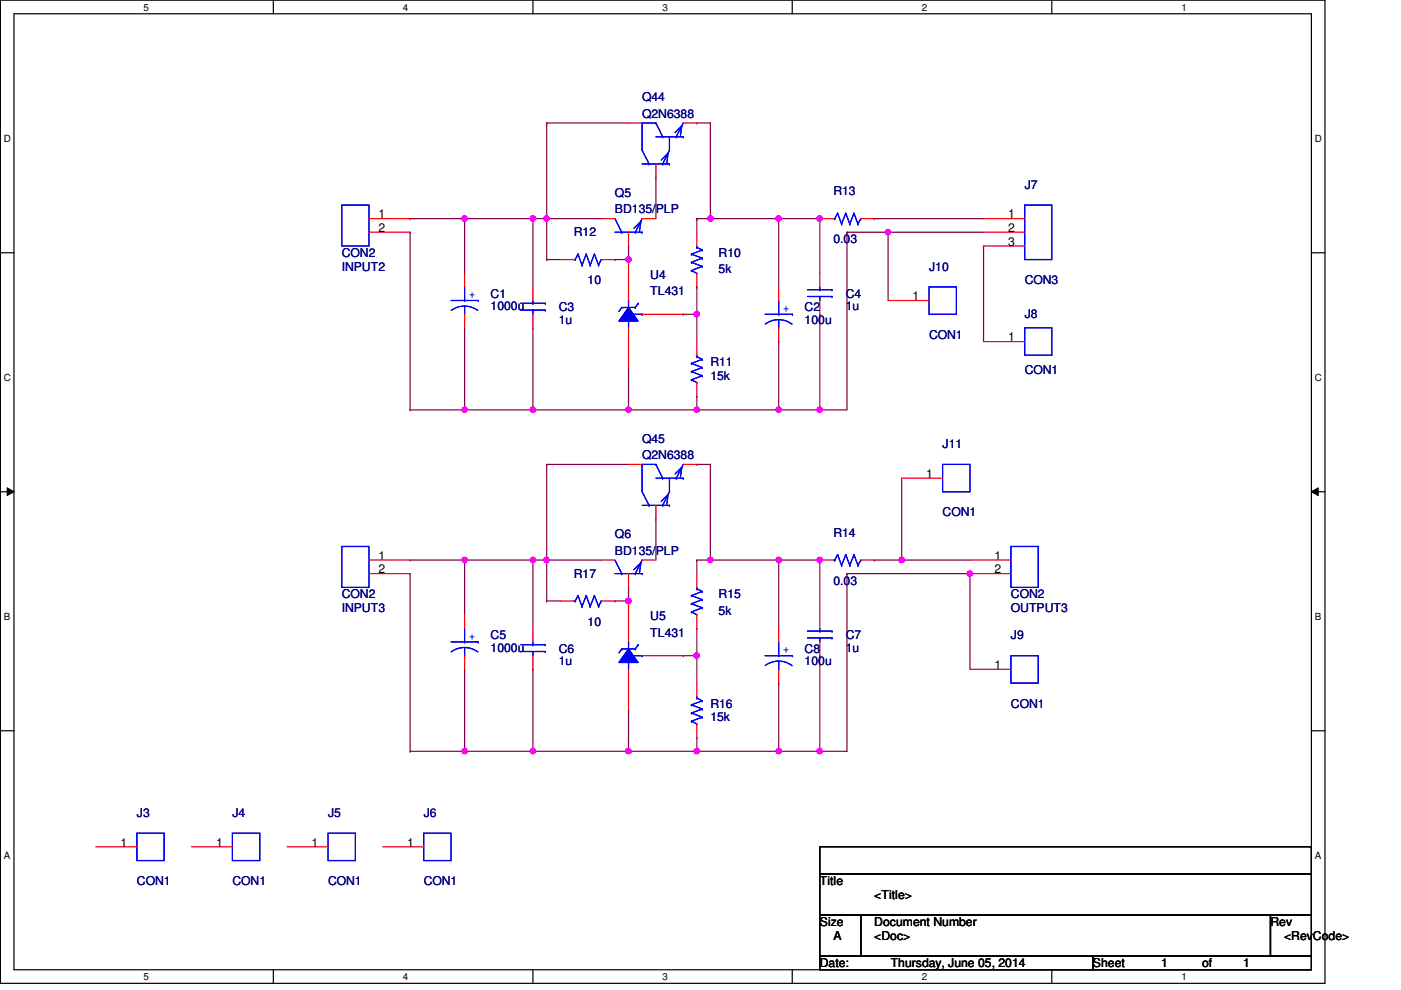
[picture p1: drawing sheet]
<svg xmlns="http://www.w3.org/2000/svg" width="297mm" height="210mm" viewBox="0 0 297 210" stroke-linecap="round" stroke-linejoin="round" font-family="sans-serif">
<path d="M.1 0h280.8v208.5h-280.8zM3 2.9h275v202.7h-275z" fill="none" stroke="#000" stroke-width=".25"/>
<g fill="#fff">
<path d="M30.4 .3h1.2v2.4h-1.2z"/>
<path d="M30.4 205.9h1.2v2.3h-1.2z"/>
</g>
<path d="M58 0v2.9M58 205.6v2.9" fill="none" stroke="#000" stroke-width=".25"/>
<g fill="#fff">
<path d="M85.4 .3h1.2v2.4h-1.2z"/>
<path d="M85.4 205.9h1.2v2.3h-1.2z"/>
</g>
<path d="M113 0v2.9M113 205.6v2.9" fill="none" stroke="#000" stroke-width=".25"/>
<g fill="#fff">
<path d="M140.5 .3h1.1v2.4h-1.1z"/>
<path d="M140.5 205.9h1.1v2.3h-1.1z"/>
</g>
<path d="M168 0v2.9M168 205.6v2.9" fill="none" stroke="#000" stroke-width=".25"/>
<g fill="#fff">
<path d="M195.4 .3h1.2v2.4h-1.2z"/>
<path d="M195.4 205.9h1.2v2.3h-1.2z"/>
</g>
<path d="M223 0v2.9M223 205.6v2.9" fill="none" stroke="#000" stroke-width=".25"/>
<g fill="#fff">
<path d="M250.5 .3h1.1v2.4h-1.1z"/>
<path d="M250.5 205.9h1.1v2.3h-1.1z"/>
<path d="M.8 28.2h1.5v2.4h-1.5z"/>
<path d="M278.8 28.2h1.4v2.4h-1.4z"/>
<path d="M.8 78.9h1.5v2.3h-1.5z"/>
<path d="M278.8 78.9h1.4v2.3h-1.4z"/>
</g>
<path d="M.1 53.6h2.9M278 53.6h2.9" fill="none" stroke="#000" stroke-width=".25"/>
<g fill="#fff">
<path d="M.8 129.6h1.4v2.3h-1.4z"/>
<path d="M278.8 129.6h1.3v2.3h-1.3z"/>
</g>
<path d="M.1 104.3h2.9M278 104.3h2.9" fill="none" stroke="#000" stroke-width=".25"/>
<path d="M1.5 103.4l1.5 .9-1.5 .8zM278 104.3l1.5-.9v1.7z" fill="#000"/>
<path d="M1.5 103.4l1.5 .9-1.5 .8zM278 104.3l1.5-.9v1.7z" fill="none" stroke="#000" stroke-width=".21"/>
<g fill="#fff">
<path d="M.8 180.3h1.4v2.3h-1.4z"/>
<path d="M278.8 180.3h1.3v2.3h-1.3z"/>
</g>
<path d="M.1 154.9h2.9M278 154.9h2.9" fill="none" stroke="#000" stroke-width=".25"/>
<path d="M133.3 78.2h.1M133.3 78.2v8.7M133.3 86.9h.1M147.7 84h.1M147.7 84v2.9h-14.4" fill="none" stroke="#800040" stroke-width=".25"/>
<circle cx="133.2" cy="86.9" r=".56" fill="#f0f"/>
<circle cx="133.2" cy="86.9" r=".56" fill="none" stroke="#f0f" stroke-width=".25"/>
<path d="M147.7 66.6h.1M147.7 66.6v5.8" fill="none" stroke="#800040" stroke-width=".25"/>
<circle cx="147.7" cy="66.6" r=".56" fill="#f0f"/>
<circle cx="147.7" cy="66.6" r=".56" fill="none" stroke="#f0f" stroke-width=".25"/>
<path d="M115.9 55h.1M115.9 55h2.9M130.4 55h.1M133.3 52.2h.1M133.3 52.2v2.8h-2.9M179.6 49.2h.1M179.6 49.2v37.7M188.3 49.2h.1M188.3 49.2h20.2M144.9 66.6h.1M147.7 60.8h.1M147.7 60.8v5.8h-2.8" fill="none" stroke="#800040" stroke-width=".25"/>
<circle cx="133.2" cy="55" r=".56" fill="#f0f"/>
<circle cx="133.2" cy="55" r=".56" fill="none" stroke="#f0f" stroke-width=".25"/>
<path d="M115.9 46.4h.1M115.9 46.4h11.6" fill="none" stroke="#800040" stroke-width=".25"/>
<circle cx="115.8" cy="46.3" r=".56" fill="#f0f"/>
<circle cx="115.8" cy="46.3" r=".56" fill="none" stroke="#f0f" stroke-width=".25"/>
<g fill="none" stroke="#800040" stroke-width=".25">
<path d="M115.9 26.1h.1M115.9 26.1v28.9M115.9 26.1h17.4M139.1 37.7h.1M139.1 37.7v8.7M147.7 26.1h.1M147.7 26.1h2.9M150.6 26.1h.1M150.6 26.1v20.3M86.9 49.2h.1M86.9 46.4h.1M86.9 46.4h11.6"/>
<path d="M86.9 49.2v37.7M113 46.4h.1M113 46.4h2.9M115.9 46.4h.1M147.7 46.4h.1M147.7 46.4v2.8M185.4 46.4h.1M185.4 46.4h23.1M86.9 86.9h.1M86.9 86.9h11.6"/>
</g>
<circle cx="150.6" cy="46.3" r=".56" fill="#f0f"/>
<circle cx="150.6" cy="46.3" r=".56" fill="none" stroke="#f0f" stroke-width=".25"/>
<path d="M150.6 46.4h.1M150.6 46.4h14.5M173.8 86.9h.1M173.8 86.9h5.8" fill="none" stroke="#800040" stroke-width=".25"/>
<circle cx="173.8" cy="86.9" r=".56" fill="#f0f"/>
<circle cx="173.8" cy="86.9" r=".56" fill="none" stroke="#f0f" stroke-width=".25"/>
<path d="M98.5 46.4h.1M98.5 46.4v11.6M98.5 69.5h.1M98.5 69.5v17.4M113 86.9h.1M113 86.9h20.3" fill="none" stroke="#800040" stroke-width=".25"/>
<circle cx="113" cy="86.9" r=".56" fill="#f0f"/>
<circle cx="113" cy="86.9" r=".56" fill="none" stroke="#f0f" stroke-width=".25"/>
<path d="M113 46.4h.1M113 46.4v14.4" fill="none" stroke="#800040" stroke-width=".25"/>
<circle cx="113" cy="46.3" r=".56" fill="#f0f"/>
<circle cx="113" cy="46.3" r=".56" fill="none" stroke="#f0f" stroke-width=".25"/>
<path d="M98.5 46.4h.1M98.5 46.4h14.5" fill="none" stroke="#800040" stroke-width=".25"/>
<circle cx="98.5" cy="46.3" r=".56" fill="#f0f"/>
<circle cx="98.5" cy="46.3" r=".56" fill="none" stroke="#f0f" stroke-width=".25"/>
<path d="M113 69.5h.1M113 69.5v17.4h-14.5M98.5 86.9h.1" fill="none" stroke="#800040" stroke-width=".25"/>
<circle cx="98.5" cy="86.9" r=".56" fill="#f0f"/>
<circle cx="98.5" cy="86.9" r=".56" fill="none" stroke="#f0f" stroke-width=".25"/>
<path d="M165.1 46.4h.1M165.1 46.4h8.7M173.8 46.4h.1M173.8 46.4v11.6" fill="none" stroke="#800040" stroke-width=".25"/>
<circle cx="173.8" cy="46.3" r=".56" fill="#f0f"/>
<circle cx="173.8" cy="46.3" r=".56" fill="none" stroke="#f0f" stroke-width=".25"/>
<circle cx="165.1" cy="46.3" r=".56" fill="#f0f"/>
<circle cx="165.1" cy="46.3" r=".56" fill="none" stroke="#f0f" stroke-width=".25"/>
<path d="M173.8 66.6h.1M173.8 66.6v20.3h-8.7M165.1 86.9h.1" fill="none" stroke="#800040" stroke-width=".25"/>
<circle cx="165.1" cy="86.9" r=".56" fill="#f0f"/>
<circle cx="165.1" cy="86.9" r=".56" fill="none" stroke="#f0f" stroke-width=".25"/>
<path d="M165.1 46.4h.1M165.1 46.4v14.4M165.1 72.4h.1M165.1 72.4v14.5h-17.4M147.7 86.9h.1" fill="none" stroke="#800040" stroke-width=".25"/>
<circle cx="147.7" cy="86.9" r=".56" fill="#f0f"/>
<circle cx="147.7" cy="86.9" r=".56" fill="none" stroke="#f0f" stroke-width=".25"/>
<path d="M147.7 46.4h.1M147.7 46.4h2.9M133.3 124.5h.1M133.3 124.5v2.9M144.9 139h.1M147.7 133.2h.1M147.7 133.2v5.8h-2.8M179.6 121.6h.1M179.6 121.6v37.7" fill="none" stroke="#800040" stroke-width=".25"/>
<circle cx="133.2" cy="127.4" r=".56" fill="#f0f"/>
<circle cx="133.2" cy="127.4" r=".56" fill="none" stroke="#f0f" stroke-width=".25"/>
<path d="M115.9 118.7h.1M115.9 118.7h11.6" fill="none" stroke="#800040" stroke-width=".25"/>
<circle cx="115.8" cy="118.7" r=".56" fill="#f0f"/>
<circle cx="115.8" cy="118.7" r=".56" fill="none" stroke="#f0f" stroke-width=".25"/>
<g fill="none" stroke="#800040" stroke-width=".25">
<path d="M115.9 98.5h.1M115.9 98.5v28.9M115.9 98.5h17.4M147.7 98.5h.1M147.7 98.5h2.9M150.6 98.5h.1M150.6 98.5v20.2M86.9 118.7h.1M86.9 118.7h11.6M113 118.7h.1M113 118.7h2.9M115.9 118.7h.1"/>
<path d="M139.1 110.1h.1M139.1 110.1v8.6M147.7 118.7h.1M147.7 118.7v2.9M191.2 118.7h.1M191.2 118.7h14.5M86.9 121.6h.1M86.9 121.6v37.7M86.9 159.3h.1M86.9 159.3h11.6"/>
</g>
<circle cx="150.6" cy="118.7" r=".56" fill="#f0f"/>
<circle cx="150.6" cy="118.7" r=".56" fill="none" stroke="#f0f" stroke-width=".25"/>
<path d="M150.6 118.7h.1M150.6 118.7h14.5M173.8 159.3h.1M173.8 159.3h5.8" fill="none" stroke="#800040" stroke-width=".25"/>
<circle cx="173.8" cy="159.3" r=".56" fill="#f0f"/>
<circle cx="173.8" cy="159.3" r=".56" fill="none" stroke="#f0f" stroke-width=".25"/>
<path d="M98.5 118.7h.1M98.5 118.7v11.6M98.5 141.9h.1M98.5 141.9v17.4M113 159.3h.1M113 159.3h20.3" fill="none" stroke="#800040" stroke-width=".25"/>
<circle cx="113" cy="159.3" r=".56" fill="#f0f"/>
<circle cx="113" cy="159.3" r=".56" fill="none" stroke="#f0f" stroke-width=".25"/>
<path d="M113 118.7h.1M113 118.7v14.5" fill="none" stroke="#800040" stroke-width=".25"/>
<circle cx="113" cy="118.7" r=".56" fill="#f0f"/>
<circle cx="113" cy="118.7" r=".56" fill="none" stroke="#f0f" stroke-width=".25"/>
<path d="M98.5 118.7h.1M98.5 118.7h14.5" fill="none" stroke="#800040" stroke-width=".25"/>
<circle cx="98.5" cy="118.7" r=".56" fill="#f0f"/>
<circle cx="98.5" cy="118.7" r=".56" fill="none" stroke="#f0f" stroke-width=".25"/>
<path d="M98.5 159.3h.1M113 141.9h.1M113 141.9v17.4h-14.5" fill="none" stroke="#800040" stroke-width=".25"/>
<circle cx="98.5" cy="159.3" r=".56" fill="#f0f"/>
<circle cx="98.5" cy="159.3" r=".56" fill="none" stroke="#f0f" stroke-width=".25"/>
<path d="M165.1 118.7h.1M165.1 118.7h8.7M173.8 118.7h.1M173.8 118.7v11.6" fill="none" stroke="#800040" stroke-width=".25"/>
<circle cx="173.8" cy="118.7" r=".56" fill="#f0f"/>
<circle cx="173.8" cy="118.7" r=".56" fill="none" stroke="#f0f" stroke-width=".25"/>
<circle cx="165.1" cy="118.7" r=".56" fill="#f0f"/>
<circle cx="165.1" cy="118.7" r=".56" fill="none" stroke="#f0f" stroke-width=".25"/>
<path d="M173.8 139h.1M173.8 139v20.3h-8.7M165.1 159.3h.1" fill="none" stroke="#800040" stroke-width=".25"/>
<circle cx="165.1" cy="159.3" r=".56" fill="#f0f"/>
<circle cx="165.1" cy="159.3" r=".56" fill="none" stroke="#f0f" stroke-width=".25"/>
<path d="M165.1 118.7h.1M165.1 118.7v14.5M147.7 159.3h.1M165.1 144.8h.1M165.1 144.8v14.5h-17.4" fill="none" stroke="#800040" stroke-width=".25"/>
<circle cx="147.7" cy="159.3" r=".56" fill="#f0f"/>
<circle cx="147.7" cy="159.3" r=".56" fill="none" stroke="#f0f" stroke-width=".25"/>
<path d="M133.3 150.6h.1M133.3 159.3h.1M133.3 150.6v8.7M147.7 156.4h.1M147.7 156.4v2.9h-14.4" fill="none" stroke="#800040" stroke-width=".25"/>
<circle cx="133.2" cy="159.3" r=".56" fill="#f0f"/>
<circle cx="133.2" cy="159.3" r=".56" fill="none" stroke="#f0f" stroke-width=".25"/>
<path d="M147.7 139h.1M147.7 139v5.8" fill="none" stroke="#800040" stroke-width=".25"/>
<circle cx="147.7" cy="139" r=".56" fill="#f0f"/>
<circle cx="147.7" cy="139" r=".56" fill="none" stroke="#f0f" stroke-width=".25"/>
<path d="M208.5 52.2h.1M208.5 52.2v20.2M147.7 118.7h2.9M150.6 118.7h.1M115.9 127.4h.1M115.9 127.4h2.9M130.4 127.4h.1M130.4 127.4h2.9M205.7 121.6h.1M205.7 121.6v20.3" fill="none" stroke="#800040" stroke-width=".25"/>
<circle cx="205.6" cy="121.6" r=".56" fill="#f0f"/>
<circle cx="205.6" cy="121.6" r=".56" fill="none" stroke="#f0f" stroke-width=".25"/>
<path d="M188.3 49.2h.1M188.3 49.2v14.5M179.6 121.6h.1M179.6 121.6h26.1" fill="none" stroke="#800040" stroke-width=".25"/>
<circle cx="188.2" cy="49.2" r=".56" fill="#f0f"/>
<circle cx="188.2" cy="49.2" r=".56" fill="none" stroke="#f0f" stroke-width=".25"/>
<path d="M179.6 49.2h.1M179.6 49.2h8.7M191.2 118.7h.1M191.2 101.4v17.3" fill="none" stroke="#800040" stroke-width=".25"/>
<circle cx="191.2" cy="118.7" r=".57" fill="#f0f"/>
<circle cx="191.2" cy="118.7" r=".57" fill="none" stroke="#f0f" stroke-width=".25"/>
<path d="M185.4 118.7h.1M185.4 118.7h5.8" fill="none" stroke="#800040" stroke-width=".25"/>
<path d="M173.8 179.5h104.2v5.8h-104.2zM173.8 185.3h104.2v8.7h-104.2zM173.8 194h8.7v8.7h-8.7zM182.5 194h86.9v8.7h-86.9zM269.4 194h8.6v8.7h-8.6zM173.8 202.7h57.9v2.9h-57.9zM231.7 202.7h46.3v2.9h-46.3z" fill="none" stroke="#000" stroke-width=".25"/>
<g fill="none" stroke="#00f" stroke-width=".25">
<path d="M72.5 43.5h5.7v8.7h-5.7zM121.7 55h.3M122 55h.1M122.6 53.9h.1M122.6 53.9l-.6 1.1M122.6 53.9l.8 2.3M123.4 56.2h.1M124.3 53.9h.1M124.3 53.9l-.9 2.3M124.3 53.9l.8 2.3M125.1 56.2h.1M126 53.9h.1"/>
<path d="M126 53.9l-.9 2.3M126 53.9l.9 2.3M126.9 56.2h.1M127.5 55h.1M127.5 55l-.6 1.2M130.4 46.4l1.4 2.8M130.4 49.2h5.7M131.8 49.2h.1M134.4 48.4l1.5-1.5-.3 2.1M134.7 49.2h.1M136.1 49.2h.1M136.1 46.4l-1.4 2.8"/>
<path d="M110.4 65.7h5.2M110.4 64.3h5.2M113 64.3h.1M113 65.7h.1M113 63.7v.6M113 65.7v.9M115.6 65.7h.1M115.6 64.3h.1M131.8 65.2h.1M131.8 65.2l-.6 .8M131.8 65.2h2.9M133.3 66.6h.1"/>
<path d="M133.3 63.7h.1M133.3 63.7v5.8M133.3 66.6h2.8M134.7 65.2h.1M135.3 64.3h.1M135.3 64.3l-.6 .9M136.1 66.6h.1M171.2 62.9h5.2M171.2 61.4h5.2M173.8 61.4h.1M173.8 62.9h.1M173.8 60.8v.6"/>
<path d="M173.8 62.9v.8M176.4 62.9h.1M176.4 61.4h.1M217.3 69.5h5.7v5.8h-5.7zM136.1 98.5h.1M136.1 98.5v5.8l1.5 2.8M136.1 98.5h3M139.1 98.5h.1M139.1 98.5l1.4 2.9M144.9 98.5l-1.5 2.9M72.5 115.9h5.7v8.6h-5.7zM136.1 107.1h5.8"/>
<path d="M137.6 107.1h.1M139.1 101.4h5.8M140.2 106.3l1.4-1.4-.2 2M140.5 101.4h.1M140.5 107.1h.1M141.9 107.1h.1M141.9 101.4h.1M141.9 101.4v2.9l-1.4 2.8M143.1 100.5l1.5-1.4-.3 2M143.4 101.4h.1M144.9 101.4h.1M95.6 136.1h5.8"/>
<path d="M98.5 139h.1M98.5 136.1h.1M98.5 137.3l1.5 .2 1.3 .7M98.5 137.3l-1.5 .2-1.3 .7M98.5 133.2v2.9M98.5 137.3v1.7M101.4 136.1h.1M121.7 127.4h.3M122 127.4h.1M122.6 126.3h.1M122.6 126.3l-.6 1.1M122.6 126.3l.8 2.3"/>
<path d="M123.4 128.6h.1M124.3 126.3h.1M124.3 126.3l-.9 2.3M124.3 126.3l.8 2.3M125.1 128.6h.1M126 126.3h.1M126 126.3l-.9 2.3M126 126.3l.9 2.3M126.9 128.6h.1M127.5 127.4h.1M127.5 127.4l-.6 1.2M146.6 126.3h.1"/>
<path d="M146.6 128h.1M146.6 129.8h.1M146.6 126.3l2.3 .8M146.6 128l2.3 .9M146.6 129.8l1.1 .5M147.7 130.3h.1M147.7 124.8h.1M147.7 124.8l1.2 .6M147.7 124.5v.3M148.9 125.4h.1M148.9 127.1h.1M148.9 128.9h.1"/>
<path d="M148.9 125.4l-2.3 .9M148.9 127.1l-2.3 .9M148.9 128.9l-2.3 .9M171.2 135.3h5.2M171.2 133.8h5.2M173.8 133.8h.1M173.8 135.3h.1M173.8 133.2v.6M173.8 135.3v.8M176.4 135.3h.1M176.4 133.8h.1M214.3 139h5.8v5.8h-5.8z"/>
<path d="M146.6 149.4h.1M146.6 151.2h.1M146.6 152.9h.1M146.6 149.4l2.3 .9M146.6 151.2l2.3 .9M146.6 152.9l1.1 .6M147.7 153.5h.1M147.7 148h.1M147.7 147.7v.3M147.7 148l1.2 .6M148.9 148.6h.1M148.9 150.3h.1"/>
<path d="M148.9 152.1h.1M148.9 148.6l-2.3 .8M148.9 150.3l-2.3 .9M148.9 152.1l-2.3 .8M49.3 176.7h5.8v5.8h-5.8zM89.8 176.7h5.8v5.8h-5.8z"/>
</g>
<g fill="none" stroke="#f00" stroke-width=".25">
<path d="M78.2 46.4h8.7M78.2 49.2h8.7M118.8 55h2.9M127.5 55h2.9M127.5 46.4h2.9M133.3 49.2v3M136.1 46.4h3M173.8 58v2.8M113 60.8v2.9M113 66.6v2.9M173.8 63.7v2.9M208.5 72.4h8.8"/>
<path d="M133.3 98.5h2.8M144.9 98.5h2.8M78.2 118.7h8.7M139.1 107.1v3M78.2 121.6h8.7M98.5 130.3v2.9M98.5 139v2.9M118.8 127.4h2.9M127.5 127.4h2.9M147.7 121.6v2.9M147.7 130.3v2.9M173.8 130.3v2.9"/>
<path d="M173.8 136.1v2.9M147.7 144.8v2.9M147.7 153.5v2.9M205.7 141.9h8.6M40.6 179.5h8.7M81.1 179.5h8.7"/>
</g>
<path d="M133.3 65.2l2 2.9h-4.1z" fill-rule="evenodd" fill="#00f"/>
<path d="M131.8 65.2h.1M131.8 65.2l-.6 .8M131.8 65.2h2.9M133.3 65.2l2 2.9h-4.1zM133.3 66.6h.1M133.3 63.7h.1M133.3 63.7v5.8M133.3 66.6h2.8M134.7 65.2h.1M135.3 64.3h.1M135.3 64.3l-.6 .9M136.1 66.6h.1" fill="none" stroke="#00f" stroke-width=".25"/>
<path d="M133.3 65.2l2 2.9h-4.1z" fill-rule="evenodd" fill="#00f"/>
<g fill="none" stroke="#00f" stroke-width=".25">
<path d="M136.1 26.1h.1M136.1 26.1v5.8l1.5 2.9M136.1 26.1h3M136.1 34.8h5.8M137.6 34.8h.1M139.1 26.1h.1M139.1 26.1l1.4 2.9M139.1 29h5.8M140.2 33.9l1.4-1.4-.2 2M140.5 29h.1M140.5 34.8h.1M141.9 34.8h.1"/>
<path d="M141.9 29h.1M141.9 29v2.9l-1.4 2.9M143.1 28.1l1.5-1.4-.3 2M143.4 29h.1M144.9 29h.1M144.9 26.1l-1.5 2.9M146.6 53.9h.1M146.6 55.6h.1M146.6 57.4h.1M146.6 53.9l2.3 .8M146.6 55.6l2.3 .9M146.6 57.4l1.1 .6"/>
<path d="M147.7 58h.1M147.7 52.5h.1M147.7 52.5l1.2 .5M147.7 52.2v.3M148.9 53h.1M148.9 54.7h.1M148.9 56.5h.1M148.9 53l-2.3 .9M148.9 54.7l-2.3 .9M148.9 56.5l-2.3 .9M217.3 43.5h5.7v11.5h-5.7zM95.6 63.7h5.8"/>
<path d="M98.5 66.6h.1M98.5 63.7h.1M98.5 64.9l1.5 .2 1.3 .7M98.5 64.9l-1.5 .2-1.3 .7M98.5 60.8v2.9M98.5 64.9v1.7M101.4 63.7h.1M133.3 65.2l2 2.9h-4.1zM146.6 77h.1M146.6 78.8h.1M146.6 77l2.3 .9M146.6 78.8l2.3 .9"/>
<path d="M147.7 75.6h.1M147.7 75.3v.3M147.7 75.6l1.2 .6M148.9 76.2h.1M148.9 77.9h.1M148.9 79.7h.1M148.9 76.2l-2.3 .8M148.9 77.9l-2.3 .9M148.9 79.7l-2.3 .8M197 60.8h5.8v5.8h-5.8zM146.6 80.5h.1M146.6 80.5l1.1 .6"/>
<path d="M147.7 81.1h.1M199.9 98.5h5.8v5.8h-5.8zM176.7 118.7h.3M177 118.7h.1M177.6 117.6h.1M177.6 117.6l-.6 1.1M177.6 117.6l.8 2.3M178.4 119.9h.1M179.3 117.6h.1M179.3 117.6l-.9 2.3M179.3 117.6l.9 2.3M180.2 119.9h.1"/>
<path d="M181.1 117.6h.1M181.1 117.6l-.9 2.3M181.1 117.6l.8 2.3M181.9 119.9h.1M182.5 118.7h.1M182.5 118.7l-.6 1.2M214.3 115.9h5.8v8.6h-5.8zM110.4 138.1h5.2M110.4 136.7h5.2M113 136.7h.1M113 138.1h.1M113 136.1v.6"/>
<path d="M113 138.1v.9M115.6 138.1h.1M115.6 136.7h.1M131.8 137.6h.1M131.8 137.6l-.6 .8M131.8 137.6h2.9M133.3 139h.1M133.3 136.1h.1M133.3 139h2.8M133.3 136.1v5.8M134.7 137.6h.1M135.3 136.7h.1"/>
<path d="M135.3 136.7l-.6 .9M136.1 139h.1M162.2 139h5.8M165.1 139h.1M165.1 136.1v2.9M168 139h.1M165.1 141.9h.1M165.1 140.2l1.5 .2 1.3 .7M165.1 140.2l-1.5 .2-1.3 .7M165.1 140.2v1.7M69.6 176.7h5.7v5.8h-5.7z"/>
</g>
<g fill="none" stroke="#f00" stroke-width=".25">
<path d="M133.3 26.1h2.8M139.1 34.8v2.9M144.9 26.1h2.8M98.5 58v2.8M133.3 55v8.7M147.7 49.2v3M147.7 58v2.8M208.5 46.4h8.8M208.5 49.2h8.8M208.5 52.2h8.8M98.5 66.6v2.9M133.3 69.5v8.7"/>
<path d="M136.1 66.6h8.8M147.7 72.4v2.9M188.3 63.7h8.7M147.7 81.1v2.9M173.8 118.7h2.9M182.5 118.7h2.9M191.2 101.4h8.7M205.7 118.7h8.6M113 133.2v2.9M113 139v2.9M165.1 133.2v2.9M205.7 121.6h8.6"/>
<path d="M165.1 141.9v2.9M60.9 179.5h8.7"/>
</g>
<path d="M133.3 137.6l2 2.9h-4.1z" fill-rule="evenodd" fill="#00f"/>
<path d="M131.8 137.6h.1M131.8 137.6l-.6 .8M131.8 137.6h2.9M133.3 137.6l2 2.9h-4.1zM133.3 139h.1M133.3 136.1h.1M133.3 136.1v5.8M133.3 139h2.8M134.7 137.6h.1M135.3 136.7h.1M135.3 136.7l-.6 .9M136.1 139h.1" fill="none" stroke="#00f" stroke-width=".25"/>
<path d="M133.3 137.6l2 2.9h-4.1z" fill-rule="evenodd" fill="#00f"/>
<g fill="none" stroke="#00f" stroke-width=".25">
<path d="M176.7 46.4h.3M177 46.4h.1M177.6 45.2h.1M177.6 45.2l-.6 1.2M177.6 45.2l.8 2.3M178.4 47.5h.1M179.3 45.2h.1M179.3 45.2l-.9 2.3M179.3 45.2l.9 2.3M180.2 47.5h.1M181.1 45.2h.1M181.1 45.2l-.9 2.3"/>
<path d="M181.1 45.2l.8 2.3M181.9 47.5h.1M182.5 46.4h.1M182.5 46.4l-.6 1.1M162.2 66.6h5.8M165.1 69.5h.1M165.1 66.6h.1M165.1 67.8l1.5 .2 1.3 .7M165.1 67.8l-1.5 .2-1.3 .7M165.1 63.7v2.9M165.1 67.8v1.7M168 66.6h.1"/>
<path d="M130.4 118.7l1.4 2.9M136.1 118.7l-1.4 2.9M130.4 121.6h5.7M131.8 121.6h.1M133.3 137.6l2 2.9h-4.1zM134.4 120.8l1.5-1.5-.3 2.1M134.7 121.6h.1M136.1 121.6h.1M29 176.7h5.8v5.8h-5.8z"/>
</g>
<path d="M173.8 46.4h2.9M182.5 46.4h2.9M165.1 60.8v2.9M165.1 69.5v2.9M127.5 118.7h2.9M136.1 118.7h3M133.3 121.6v2.9M133.3 127.4v8.7M136.1 139h8.8M133.3 141.9v8.7M20.3 179.5h8.7" fill="none" stroke="#f00" stroke-width=".25"/>
<circle cx="133.2" cy="86.9" r=".56" fill="#f0f"/>
<circle cx="133.2" cy="86.9" r=".56" fill="none" stroke="#f0f" stroke-width=".25"/>
<circle cx="147.7" cy="66.6" r=".56" fill="#f0f"/>
<circle cx="147.7" cy="66.6" r=".56" fill="none" stroke="#f0f" stroke-width=".25"/>
<circle cx="133.2" cy="55" r=".56" fill="#f0f"/>
<circle cx="133.2" cy="55" r=".56" fill="none" stroke="#f0f" stroke-width=".25"/>
<circle cx="115.8" cy="46.3" r=".56" fill="#f0f"/>
<circle cx="115.8" cy="46.3" r=".56" fill="none" stroke="#f0f" stroke-width=".25"/>
<circle cx="150.6" cy="46.3" r=".56" fill="#f0f"/>
<circle cx="150.6" cy="46.3" r=".56" fill="none" stroke="#f0f" stroke-width=".25"/>
<circle cx="173.8" cy="86.9" r=".56" fill="#f0f"/>
<circle cx="173.8" cy="86.9" r=".56" fill="none" stroke="#f0f" stroke-width=".25"/>
<circle cx="113" cy="86.9" r=".56" fill="#f0f"/>
<circle cx="113" cy="86.9" r=".56" fill="none" stroke="#f0f" stroke-width=".25"/>
<circle cx="113" cy="46.3" r=".56" fill="#f0f"/>
<circle cx="113" cy="46.3" r=".56" fill="none" stroke="#f0f" stroke-width=".25"/>
<circle cx="98.5" cy="46.3" r=".56" fill="#f0f"/>
<circle cx="98.5" cy="46.3" r=".56" fill="none" stroke="#f0f" stroke-width=".25"/>
<circle cx="98.5" cy="86.9" r=".56" fill="#f0f"/>
<circle cx="98.5" cy="86.9" r=".56" fill="none" stroke="#f0f" stroke-width=".25"/>
<circle cx="173.8" cy="46.3" r=".56" fill="#f0f"/>
<circle cx="173.8" cy="46.3" r=".56" fill="none" stroke="#f0f" stroke-width=".25"/>
<circle cx="165.1" cy="46.3" r=".56" fill="#f0f"/>
<circle cx="165.1" cy="46.3" r=".56" fill="none" stroke="#f0f" stroke-width=".25"/>
<circle cx="165.1" cy="86.9" r=".56" fill="#f0f"/>
<circle cx="165.1" cy="86.9" r=".56" fill="none" stroke="#f0f" stroke-width=".25"/>
<circle cx="147.7" cy="86.9" r=".56" fill="#f0f"/>
<circle cx="147.7" cy="86.9" r=".56" fill="none" stroke="#f0f" stroke-width=".25"/>
<circle cx="133.2" cy="127.4" r=".56" fill="#f0f"/>
<circle cx="133.2" cy="127.4" r=".56" fill="none" stroke="#f0f" stroke-width=".25"/>
<circle cx="115.8" cy="118.7" r=".56" fill="#f0f"/>
<circle cx="115.8" cy="118.7" r=".56" fill="none" stroke="#f0f" stroke-width=".25"/>
<circle cx="150.6" cy="118.7" r=".56" fill="#f0f"/>
<circle cx="150.6" cy="118.7" r=".56" fill="none" stroke="#f0f" stroke-width=".25"/>
<circle cx="173.8" cy="159.3" r=".56" fill="#f0f"/>
<circle cx="173.8" cy="159.3" r=".56" fill="none" stroke="#f0f" stroke-width=".25"/>
<circle cx="113" cy="159.3" r=".56" fill="#f0f"/>
<circle cx="113" cy="159.3" r=".56" fill="none" stroke="#f0f" stroke-width=".25"/>
<circle cx="113" cy="118.7" r=".56" fill="#f0f"/>
<circle cx="113" cy="118.7" r=".56" fill="none" stroke="#f0f" stroke-width=".25"/>
<circle cx="98.5" cy="118.7" r=".56" fill="#f0f"/>
<circle cx="98.5" cy="118.7" r=".56" fill="none" stroke="#f0f" stroke-width=".25"/>
<circle cx="98.5" cy="159.3" r=".56" fill="#f0f"/>
<circle cx="98.5" cy="159.3" r=".56" fill="none" stroke="#f0f" stroke-width=".25"/>
<circle cx="173.8" cy="118.7" r=".56" fill="#f0f"/>
<circle cx="173.8" cy="118.7" r=".56" fill="none" stroke="#f0f" stroke-width=".25"/>
<circle cx="165.1" cy="118.7" r=".56" fill="#f0f"/>
<circle cx="165.1" cy="118.7" r=".56" fill="none" stroke="#f0f" stroke-width=".25"/>
<circle cx="165.1" cy="159.3" r=".56" fill="#f0f"/>
<circle cx="165.1" cy="159.3" r=".56" fill="none" stroke="#f0f" stroke-width=".25"/>
<circle cx="147.7" cy="159.3" r=".56" fill="#f0f"/>
<circle cx="147.7" cy="159.3" r=".56" fill="none" stroke="#f0f" stroke-width=".25"/>
<circle cx="133.2" cy="159.3" r=".56" fill="#f0f"/>
<circle cx="133.2" cy="159.3" r=".56" fill="none" stroke="#f0f" stroke-width=".25"/>
<circle cx="147.7" cy="139" r=".56" fill="#f0f"/>
<circle cx="147.7" cy="139" r=".56" fill="none" stroke="#f0f" stroke-width=".25"/>
<circle cx="205.6" cy="121.6" r=".56" fill="#f0f"/>
<circle cx="205.6" cy="121.6" r=".56" fill="none" stroke="#f0f" stroke-width=".25"/>
<circle cx="188.2" cy="49.2" r=".56" fill="#f0f"/>
<circle cx="188.2" cy="49.2" r=".56" fill="none" stroke="#f0f" stroke-width=".25"/>
<circle cx="191.2" cy="118.7" r=".57" fill="#f0f"/>
<circle cx="191.2" cy="118.7" r=".57" fill="none" stroke="#f0f" stroke-width=".25"/>
<g font-size="2.6" fill="#000080">
<text x="136.1" y="21.5">Q44</text>
<text x="136.1" y="24.9">Q2N6388</text>
<text x="130.4" y="41.7">Q5</text>
<text x="176.7" y="41.4">R13</text>
<text x="217.3" y="40">J7</text>
<text x="130.4" y="45.2">BD135/PLP</text>
<text x="121.7" y="50.1">R12</text>
<text x="176.7" y="51.6">0.03</text>
<text x="72.5" y="57.4">INPUT2</text>
<text x="72.5" y="54.5">CON2</text>
<text x="137.9" y="59.1">U4</text>
<text x="152.4" y="54.5">R10</text>
<text x="152.4" y="58">5k</text>
<text x="197" y="57.4">J10</text>
<text x="104" y="63.2">C1</text>
<text x="104" y="65.8">1000u</text>
<text x="124.6" y="60.3">10</text>
<text x="137.9" y="62.6">TL431</text>
<text x="179.3" y="63.2">C4</text>
<text x="179.3" y="65.8">1u</text>
<text x="217.3" y="60.3">CON3</text>
<text x="118.5" y="66">C3</text>
<text x="118.5" y="68.7">1u</text>
<text x="170.6" y="66">C2</text>
<text x="170.6" y="68.7">100u</text>
<text x="197" y="71.8">CON1</text>
<text x="217.3" y="67.5">J8</text>
<text x="150.6" y="77.6">R11</text>
<text x="150.6" y="80.5">15k</text>
<text x="217.3" y="79.4">CON1</text>
<text x="136.1" y="93.9">Q45</text>
<text x="199.9" y="95">J11</text>
<text x="136.1" y="97.3">Q2N6388</text>
<text x="176.7" y="113.8">R14</text>
<text x="199.9" y="109.5">CON1</text>
<text x="130.4" y="114.1">Q6</text>
<text x="130.4" y="117.6">BD135/PLP</text>
<text x="121.7" y="122.5">R17</text>
<text x="176.7" y="124">0.03</text>
<text x="72.5" y="129.8">INPUT3</text>
<text x="72.5" y="126.9">CON2</text>
<text x="137.9" y="131.5">U5</text>
<text x="152.4" y="126.9">R15</text>
<text x="152.4" y="130.3">5k</text>
<text x="214.3" y="129.8">OUTPUT3</text>
<text x="214.3" y="126.9">CON2</text>
<text x="104" y="135.6">C5</text>
<text x="124.6" y="132.7">10</text>
<text x="137.9" y="135">TL431</text>
<text x="179.3" y="135.6">C7</text>
<text x="214.3" y="135.6">J9</text>
<text x="104" y="138.2">1000u</text>
<text x="118.5" y="138.4">C6</text>
<text x="118.5" y="141.1">1u</text>
<text x="170.6" y="138.4">C8</text>
<text x="170.6" y="141.1">100u</text>
<text x="179.3" y="138.2">1u</text>
<text x="150.6" y="150">R16</text>
<text x="150.6" y="152.9">15k</text>
<text x="214.3" y="150">CON1</text>
<text x="29" y="173.2">J3</text>
<text x="49.3" y="173.2">J4</text>
<text x="69.6" y="173.2">J5</text>
<text x="89.8" y="173.2">J6</text>
<text x="29" y="187.7">CON1</text>
<text x="49.3" y="187.7">CON1</text>
<text x="69.6" y="187.7">CON1</text>
<text x="89.8" y="187.7">CON1</text>
</g>
<g font-size="2.6">
<text x="80.3" y="46.3">1</text>
<text x="213.8" y="46.3">1</text>
<text x="80.3" y="49.2">2</text>
<text x="213.8" y="49.2">2</text>
<text x="213.8" y="52.1">3</text>
<text x="193.5" y="63.7">1</text>
<text x="213.8" y="72.4">1</text>
<text x="196.4" y="101.3">1</text>
<text x="80.3" y="118.7">1</text>
<text x="210.9" y="118.7">1</text>
<text x="80.3" y="121.6">2</text>
<text x="210.9" y="121.6">2</text>
<text x="210.9" y="141.9">1</text>
<text x="25.6" y="179.5">1</text>
<text x="45.8" y="179.5">1</text>
<text x="66.1" y="179.5">1</text>
<text x="86.4" y="179.5">1</text>
<text x="173.8" y="187.7">Title</text>
<text x="185.4" y="190.6">&lt;Title&gt;</text>
<text x="173.8" y="196.3">Size</text>
<text x="185.4" y="196.3">Document Number</text>
<text x="269.4" y="196.3">Rev</text>
<text x="176.7" y="199.3">A</text>
<text x="185.4" y="199.3">&lt;Doc&gt;</text>
<text x="272.2" y="199.3">&lt;RevCode&gt;</text>
<text x="173.8" y="205.1">Date:</text>
<text x="188.8" y="205.1">Thursday, June 05, 2014</text>
<text x="231.7" y="205.1">Sheet</text>
<text x="246.2" y="205.1">1</text>
<text x="254.9" y="205.1">of</text>
<text x="263.6" y="205.1">1</text>
</g>
<g font-size="2.6" fill="#00f">
<text x="99.4" y="63.2">+</text>
<text x="166" y="66.1">+</text>
<text x="99.4" y="135.6">+</text>
<text x="166" y="138.5">+</text>
</g>
<g font-size="2.1">
<text x="30.4" y="2.2">5</text>
<text x="85.4" y="2.2">4</text>
<text x="140.5" y="2.2">3</text>
<text x="195.4" y="2.2">2</text>
<text x="250.5" y="2.2">1</text>
<text x=".8" y="30.1">D</text>
<text x="278.8" y="30.1">D</text>
<text x=".8" y="80.8">C</text>
<text x="278.8" y="80.8">C</text>
<text x=".8" y="131.5">B</text>
<text x="278.8" y="131.5">B</text>
<text x=".8" y="182.2">A</text>
<text x="278.8" y="182.2">A</text>
<text x="30.4" y="207.8">5</text>
<text x="85.4" y="207.8">4</text>
<text x="140.5" y="207.8">3</text>
<text x="195.4" y="207.8">2</text>
<text x="250.5" y="207.8">1</text>
</g>
</svg>
